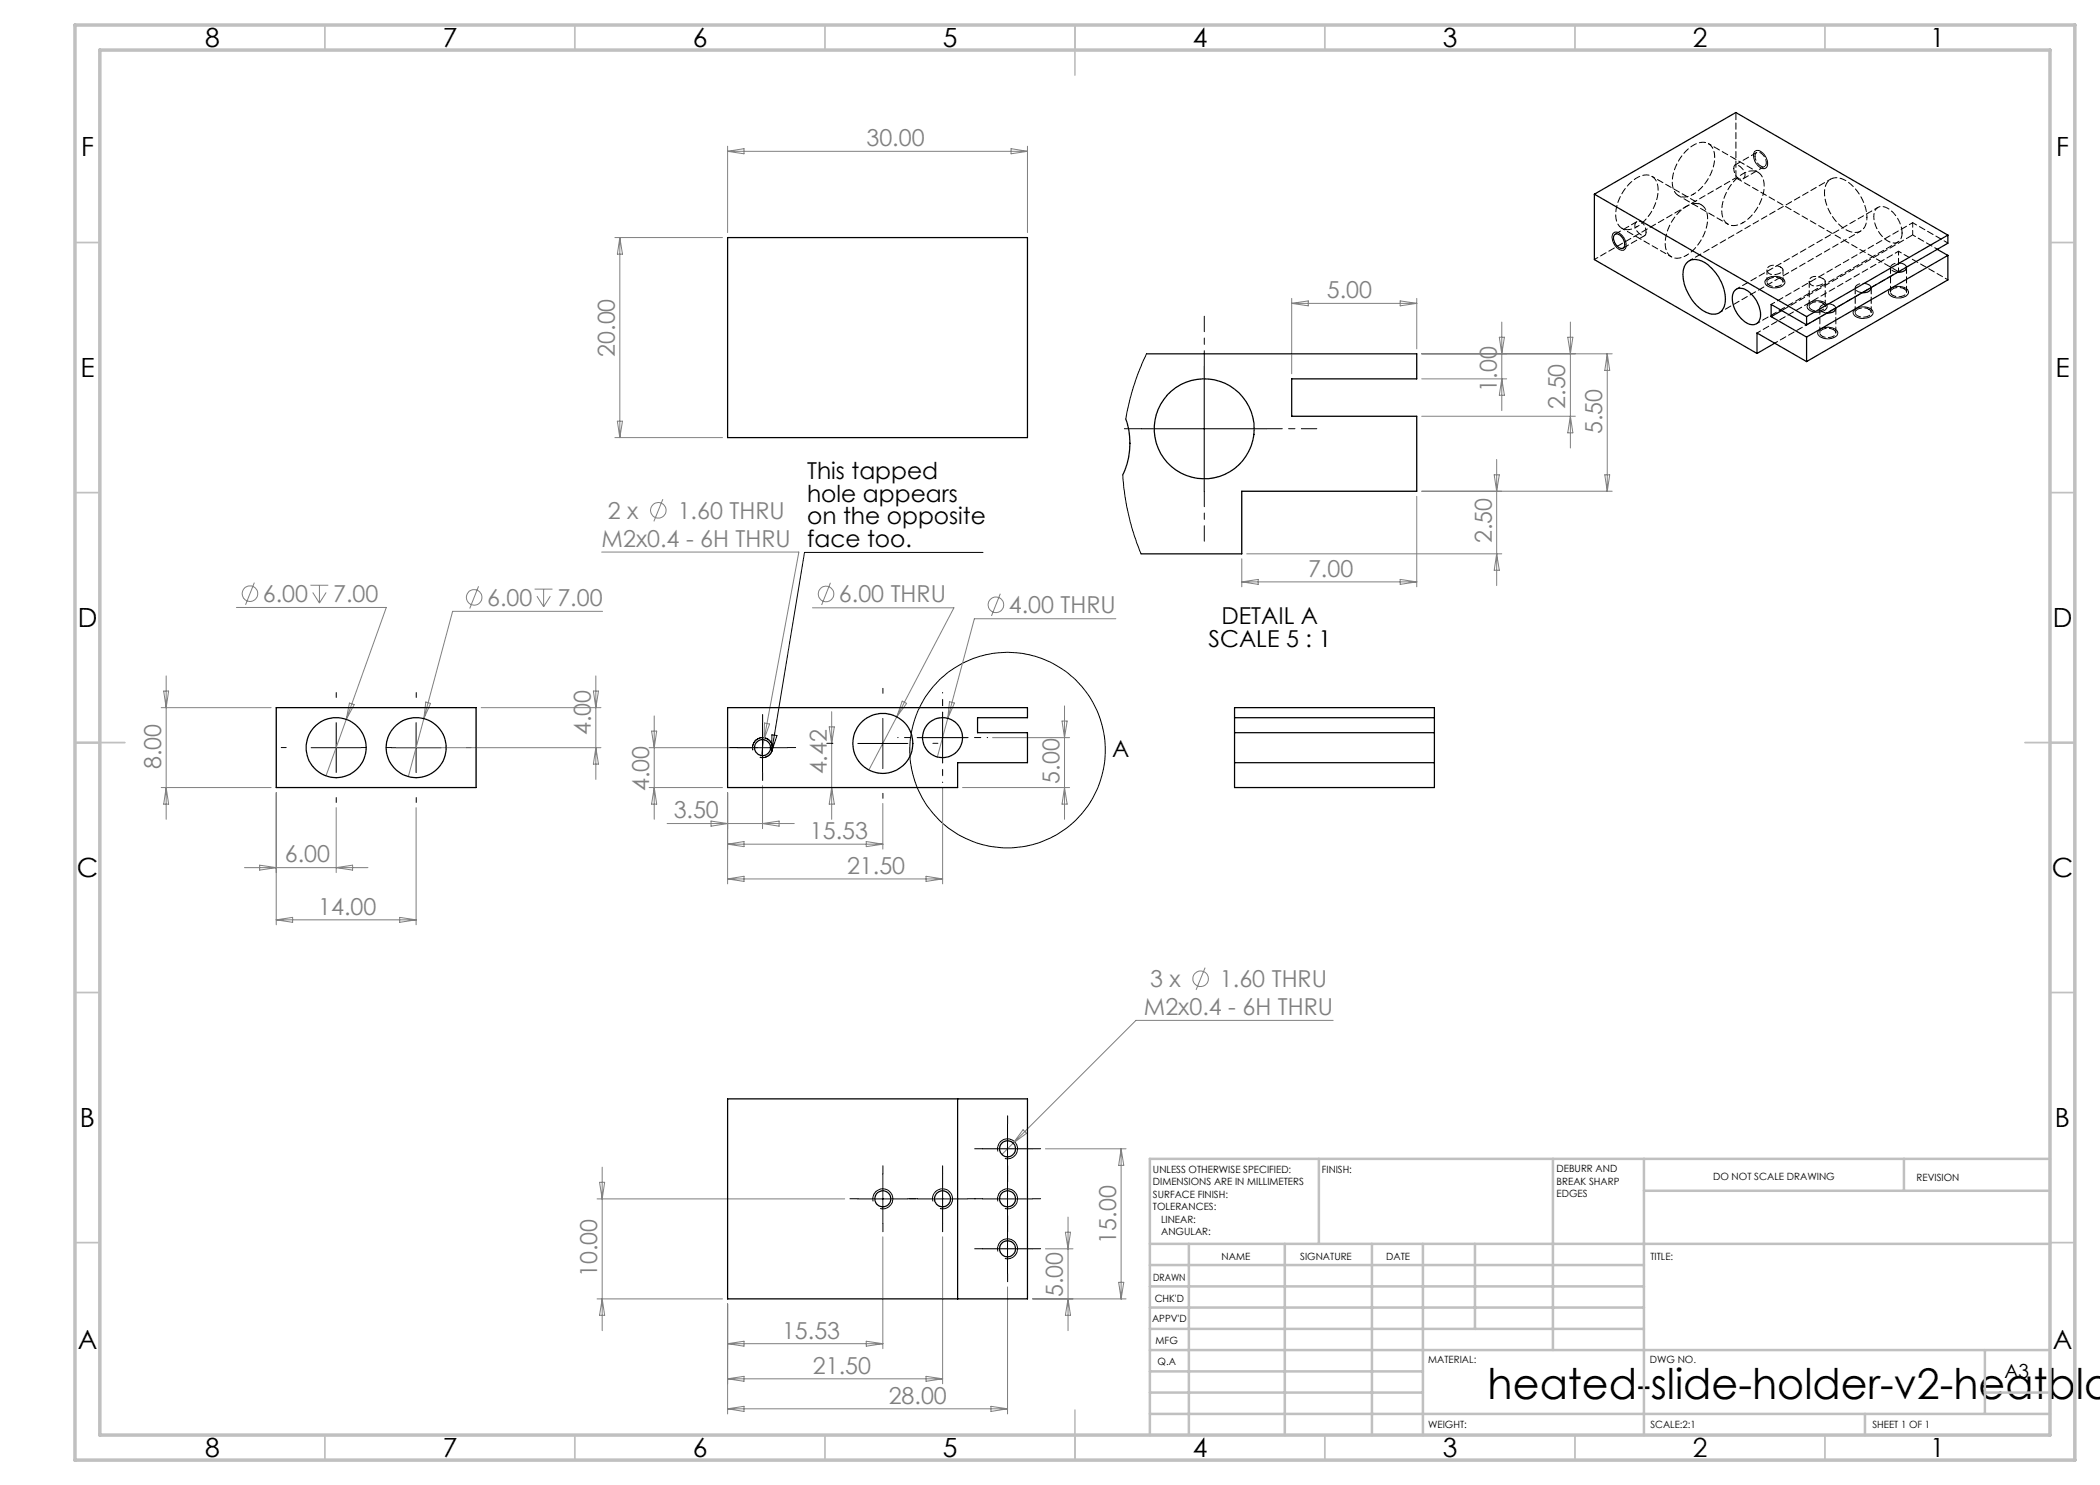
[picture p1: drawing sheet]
<svg xmlns="http://www.w3.org/2000/svg" width="420mm" height="297mm" viewBox="0 0 420 297" stroke-linecap="round" stroke-linejoin="round" font-family="sans-serif">
<g fill="none" stroke="#808080" stroke-width=".2">
<path d="M145.5 29.2v17.3M145.5 30.3l3.3-.6v1.1zM145.5 30.3h60M202.2 29.7l3.3 .6-3.3 .5zM205.5 29.2v17.3M123 47.5h21.5M124 47.5v40M124 47.5l.5 3.3h-1zM258.3 59.7v15.1M283.4 59.7v10.1M258.3 60.7h25.1M258.3 60.7l3.4-.5v1z"/>
<path d="M280 60.2l3.4 .5-3.4 .5zM284.3 75.8h17M299.9 67.4h1l-.5 3.4zM300.4 64.4v17.7M300.4 75.8l.5 3.3h-1zM313.5 67.4h1.1l-.5 3.4zM314.1 64.4v25.2M321.5 70.8v27.4M321.5 70.8l.4 3.3h-.9zM322.4 70.8h-38.1M123 87.5h21.5M123.5 84.2h1l-.5 3.3z"/>
<path d="M132.6 99.8l-1.8 4.5M283.4 99.3v18.1M284.3 83.3h30.8M298.8 95h1.1l-.6 3.2zM299.3 91.9v25.2M314.1 83.3l.5 3.3h-1.1zM321 95h.9l-.4 3.2zM322.4 98.2h-38.1M50.9 116.5l-1.8 4.5M62.1 117h3.6M62.5 118.5l1.4 2.1M63.9 117v3.6"/>
<path d="M65.2 118.5l-1.3 2.1M95.7 117.3l-1.8 4.4M106.9 117.8h3.6M107.4 119.2l1.3 2.2M108.7 117.8v3.6M110.1 119.2l-1.4 2.2M120.3 110.4h39.5l-7 37.6M166.1 116.6l-1.8 4.4M200.1 118.7l-1.8 4.5M248.4 111.8v5.6M248.4 116.4h35M248.4 116.4l3.2-.5v1z"/>
<path d="M249.3 110.8h51.1M280 115.9l3.4 .5-3.4 .5zM299.3 110.8l.6 3.2h-1.1zM32.7 138.2h1l-.5 3.3zM33.2 135.2v28.7M47.3 121.5h30l-12.1 33.7M118.7 138.2h1l-.5 3.3zM119.2 135.2v20.7M120.5 122.3h-30l-8.8 33M162.5 121.6h28.3l-11.4 21.8M223.2 123.8h-28.3l-7.4 27.6M32.2 141.5h22"/>
<path d="M32.2 157.5h22M33.2 157.5l.5 3.3h-1zM55.2 158.5v26.5M69.9 140.6l.9 .3-1.5 3zM79.2 149.5h41M85.2 140.4l.9 .3-1.3 3zM96.2 141.5h24M119.2 149.5l.5 3.3h-1zM129.8 149.5h21.7M129.8 157.5h14.7M130.3 146.2h1l-.5 3.3zM130.8 143.2v20.7"/>
<path d="M130.8 157.5l.5 3.3h-1zM145.5 158.5v18.3M152.5 157.1v8.6M152.8 148l-.6 3.1M152.9 144.6l1 .2-1.1 3.2zM165.8 145.4h1.1l-.6 3.3zM166.3 157.5l.6 3.3h-1.1zM166.3 142.3v21.6M179.4 143.4l-5.6 10.6M180.4 140.2l.9 .5-1.9 2.7zM188.5 157.5v19.3M189.9 140.3l1 .3-1.4 3.1z"/>
<path d="M192.5 157.5h21.4M198.5 147.5h15.4M212.4 144.2h1l-.5 3.3zM212.9 157.5l.5 3.3h-1zM212.9 141.2v22.7M48.9 173.5h24.7M51.9 173l3.3 .5-3.3 .5zM67.2 161.5v13M67.2 173.5l3.3-.5v1zM83.2 161.5v23.5M133.4 164.7h25.5M142.2 164.2l3.3 .5-3.3 .5z"/>
<path d="M145.5 168.8h31.1M145.5 168.8l3.3-.5v1zM145.5 175.8l3.3-.5v1zM145.5 175.8h43M152.5 164.7l3.3-.5v1zM173.2 168.3l3.4 .5-3.4 .5zM176.6 160.7v9.1M185.2 175.3l3.3 .5-3.3 .5zM55.2 184h28M55.2 184l3.3-.5v1zM79.9 183.5l3.3 .5-3.3 .5zM241 193.5l-1.8 4.5"/>
<path d="M266.6 204.1h-39.4l-26.8 26.8M119.4 239.8h49.5M119.9 236.5h1l-.5 3.3zM120.4 233.4v32.7M204.6 226l.7 .7-2.7 1.9zM209.1 229.8h16.1M224.2 229.8v30M224.2 229.8l.6 3.3h-1.1zM119.4 259.8h25.1M120.4 259.8l.5 3.3h-1zM176.6 247.4v22.3M188.5 247.4v29.4"/>
<path d="M201.5 257.4v25.4M206.5 259.8h18.7M209.1 249.8h5.5M213.1 246.4h1l-.5 3.4zM213.6 259.8l.5 3.3h-1zM213.6 243.4v22.7M223.7 256.5h1.1l-.6 3.3zM145.5 260.8v22M145.5 268.7l3.3-.5v1zM145.5 275.8l3.3-.5v1zM145.5 268.7h31.1M145.5 275.8h43"/>
<path d="M173.2 268.2l3.4 .5-3.4 .5zM185.2 275.3l3.3 .5-3.3 .5zM145.5 281.8l3.3-.5v1zM145.5 281.8h56M198.2 281.3l3.3 .5-3.3 .5z"/>
<circle cx="50" cy="118.7" r="1.55"/>
<circle cx="94.8" cy="119.5" r="1.55"/>
<circle cx="131.7" cy="102.1" r="1.56"/>
<circle cx="165.2" cy="118.8" r="1.56"/>
<circle cx="199.2" cy="121" r="1.55"/>
<circle cx="240.1" cy="195.8" r="1.56"/>
</g>
<g fill="none" stroke="#000" stroke-width=".2">
<path d="M351 30.3a1.53 1.53 0 0 1 2 .9 1.81 1.81 0 0 1 0 2.5 2.35 2.35 0 0 1-2.3-2.3 1.11 1.11 0 0 1 .3-1.1zM322.6 46.7a1.17 1.17 0 0 1 1.8 .4 2.06 2.06 0 0 1 .4 2.9 2.35 2.35 0 0 1-2.4-2.3zM353.2 55.9a2.72 2.72 0 0 1 3.7 .2 1.27 1.27 0 0 1-1.5 1.4 1.93 1.93 0 0 1-2.4-1.1zM377.9 58a2.68 2.68 0 0 1 3.7 .1 1.18 1.18 0 0 1-1.3 1.4 2.24 2.24 0 0 1-2.6-1zM229.3 70.8l-1.6 3.7-1 2.9-1.6 6.4M240.8 73.3v24.9M361.6 60.8a2.65 2.65 0 0 1 3.8 .3v.1a1.57 1.57 0 0 1-1.9 1.2 1.75 1.75 0 0 1-2.1-1.1zM363.7 66.1a2.65 2.65 0 0 1 3.8 .3 1.48 1.48 0 0 1-1.7 1.4 1.97 1.97 0 0 1-2.3-1.2zM370.8 62.1a2.72 2.72 0 0 1 3.7 .1 1.27 1.27 0 0 1-1.4 1.4 1.93 1.93 0 0 1-2.5-1.1zM224.5 95l.5 4.4 1 4.9 1.3 4.1 .9 2.4M228.4 85.8h24.9M196.6 110.5h-35.7l-6.6 39.8"/>
<path d="M62.2 149.5h10M67.2 144.5v10M78.2 149.5h10M83.2 144.5v10M147.5 149.5h10M150.6 150a1.99 1.99 0 0 1 1.7-2.5 1.99 1.99 0 0 1 2.2 2.2 1.99 1.99 0 0 1-2.5 1.7M152.5 144.5v10M154.4 147l1 .1-1.1 3.2zM171.6 148.7h10M176.6 143.7v10M183.5 147.5h10M188.5 142.5v10"/>
<path d="M171.6 239.8h10M176.6 234.8v10M183.5 239.8h10M188.5 234.8v10M196.5 239.8h10M196.5 229.8h10M199.6 230.3a2 2 0 0 1 1.7-2.5 2 2 0 0 1 2.2 2.1 2 2 0 0 1-2.5 1.8M201.5 224.8v30M174.6 240.3a1.99 1.99 0 0 1 1.8-2.5 1.99 1.99 0 0 1 2.1 2.1 1.99 1.99 0 0 1-2.5 1.8M186.6 240.3a1.99 1.99 0 0 1 1.7-2.5 1.99 1.99 0 0 1 2.2 2.1 1.99 1.99 0 0 1-2.5 1.8M196.5 249.8h10M199.6 240.3a1.99 1.99 0 0 1 1.7-2.5 1.99 1.99 0 0 1 2.2 2.1 1.99 1.99 0 0 1-2.5 1.8"/>
<path d="M199.6 250.3a2 2 0 0 1 1.7-2.5 2 2 0 0 1 2.2 2.1 2 2 0 0 1-2.5 1.8"/>
<circle cx="201.5" cy="150" r="19.6"/>
</g>
<g fill="none" stroke="#000" stroke-width=".2" stroke-dasharray="15.2 1.3 1.3 1.3">
<path d="M228.4 85.7h-3.5M67.2 139.5v-1M83.2 139.5v-1M176.6 138.7v-1M57.2 149.5h-1M67.2 159.5v1M73.2 149.5h-1M77.2 149.5h1M83.2 159.5v1M93.2 149.5h1M147.5 149.5h-1.6M152.5 144.5v-1.6"/>
<path d="M152.5 154.5v1.6M157.5 149.5h1.6M166.6 148.7h-1.2M176.6 158.7v1M186.6 148.7h1M171.6 239.7h-1.6M176.6 234.7v-1.6M181.6 239.7h1.6M183.5 239.7h-1.6M188.5 234.7v-1.6M193.5 239.7h1.6M196.5 239.7h-1.6"/>
<path d="M196.5 229.7h-1.6M201.5 234.7v-1.6M201.5 224.7v-1.6M201.5 234.7v1.6M206.5 239.7h1.6M206.5 229.7h1.6M176.6 244.7v1.6M188.5 244.7v1.6M196.5 249.7h-1.6M201.5 244.7v1.6M201.5 244.7v-1.6M201.5 254.7v1.6"/>
<path d="M206.5 249.7h1.6"/>
</g>
<path d="M240.9 73.2v-10M240.9 98.2v10M253.4 85.7h10" fill="none" stroke="#000" stroke-width=".2" stroke-dasharray="15.2 1.3 1.3 1.3" stroke-dashoffset="12.1"/>
<g fill="none" stroke="#c0c0c0" stroke-width=".35">
<path d="M65 5v5M115 5v5M165 5v5M215 5v10M265 5v5M315 5v5M365 5v5M15 48.5h5M410 48.5h5M15 98.5h5M410 98.5h5M15 148.5h10"/>
<path d="M405 148.5h10M15 198.5h5M410 198.5h5M15 248.5h5M410 248.5h5M65 287v5M115 287v5M165 287v5M215 282v10M265 287v5M315 287v5M365 287v5"/>
</g>
<g fill="none" stroke="#c0c0c0" stroke-width=".5">
<path d="M263.8 231.8v17M310.6 231.8v38.2M328.8 231.8v55.2M328.8 238.2h81.2M380.8 231.8v6.4M410 231.8h-180v55.2M230 248.8h180M230 257.3h98.8M230 253h98.8M237.8 248.8v38.2M257 248.8v38.2M274.4 248.8v38.2"/>
<path d="M284.6 248.8v38.2M295 248.8v17M230 265.8h98.8M230 261.5h98.8M230 278.5h54.6M230 274.3h54.6M230 270h180M397 278.5h13M397 270v12.8M230 282.8h180M373 282.8v4.2"/>
</g>
<path d="M15 5h400v287h-400zM20 10h390v277h-390z" fill="none" stroke="#c0c0c0" stroke-width=".7"/>
<path d="M183.5 147.5h-4M188.5 142.5v-4M188.5 152.5v4M193.5 147.5h4" fill="none" stroke="#000" stroke-width=".2" stroke-dasharray="15.2 1.3 1.3 1.3" stroke-dashoffset="15.1"/>
<g fill="none" stroke="#000" stroke-width=".25">
<path d="M318.9 38.8l42.4 24.5M318.9 38.8v13.1l32.5 18.8M318.9 38.8l28.3-16.3 42.4 24.5M145.5 47.5h60v40h-60zM322.9 47a1.35 1.35 0 0 1 1.8 .9 1.35 1.35 0 0 1-.2 1.8 1.99 1.99 0 0 1-1.6-2.7zM337.2 52.7a2.69 2.69 0 0 1 3.7-.2 9.3 9.3 0 0 1 4.1 8.2 2.4 2.4 0 0 1-3.8 1.8 9.1 9.1 0 0 1-4.5-8.5zM347 58.1a2.28 2.28 0 0 1 3.2 .6 5.5 5.5 0 0 1 1.7 5.2 1.66 1.66 0 0 1-2.7 .6 5.7 5.7 0 0 1-2.5-6zM374.2 57.5a1.32 1.32 0 0 1-1.7 1M381.3 53.4a1.24 1.24 0 0 1-1.6 1.1h-.2M387.5 49.9l2.1 1.2M389.6 47l-28.3 16.3M389.6 47v1.6l-28.3 16.4"/>
<path d="M389.6 51.1v4.9l-28.3 16.3M389.6 51.1l-28.3 16.3M229.3 70.8h54.1v5h-25.1v7.5h25.1v14.9h-35v12.6h-20.2M351.4 70.7v-4.1l9.9 5.7M354.2 63.3v-2.4l7.1 4.1M354.2 63.3l7.1 4.1M354.9 68.6l-3.5 2.1M356.3 62.1l-2.1 1.2M361.3 63.3v1.7M361.3 67.4v4.9M367.1 61.6a1.24 1.24 0 0 1-1.5 1h-.2M225.1 83.8a14.6 14.6 0 0 1-.6 11.2"/>
<path d="M55.2 141.5h40v16h-40zM145.5 141.5h60v2h-10v3h10v6h-14v5h-46zM246.9 141.5h40v16h-40zM246.9 143.5h40M246.9 146.5h40M246.9 152.5h40M145.5 219.8h60v40h-60zM191.5 219.8v40"/>
<circle cx="240.8" cy="85.8" r="10"/>
<circle cx="67.2" cy="149.5" r="6"/>
<circle cx="83.2" cy="149.5" r="6"/>
<circle cx="152.5" cy="149.5" r="1.6"/>
<circle cx="176.6" cy="148.7" r="6"/>
<circle cx="188.5" cy="147.5" r="4"/>
<circle cx="176.6" cy="239.8" r="1.6"/>
<circle cx="188.5" cy="239.8" r="1.59"/>
<circle cx="201.5" cy="229.8" r="1.61"/>
<circle cx="201.5" cy="239.8" r="1.6"/>
<circle cx="201.5" cy="249.7" r="1.6"/>
</g>
<path d="M347.2 22.5v13.1M356.4 62.1l26.1-15.1" fill="none" stroke="#000" stroke-width=".2" stroke-dasharray="1.3 .6" stroke-dashoffset="-.2"/>
<path d="M335.7 39.1l9.9 5.7M351.6 34.4l-9.9-5.7M324.4 45.7l9.9 5.7M340.3 41l-9.9-5.7M379.7 50.3l9.9 5.7M387.5 49.8l-5-2.8M355 68.6l24.7-14.3" fill="none" stroke="#000" stroke-width=".2" stroke-dasharray="1.3 .6" stroke-dashoffset=".6"/>
<g fill="none" stroke="#000" stroke-width=".2" stroke-dasharray="1.3 .6" stroke-dashoffset=".4">
<path d="M346.8 33.7l.1-.6a1.89 1.89 0 0 1 2.1 1.7 .87 .87 0 0 1-.5 1 .87 .87 0 0 1-1.1-.3 2.83 2.83 0 0 1-.6-1.8M351 31.2a.75 .75 0 0 1 .5-.8 .75 .75 0 0 1 .9 .4 1.79 1.79 0 0 1 .5 2.5 1.89 1.89 0 0 1-1.9-2.1M329.2 46.4a2.06 2.06 0 0 0-1.5-2.2 .95 .95 0 0 0-.7 .6 .95 .95 0 0 0 .1 1 1.69 1.69 0 0 0 2 1.2l.1-.6M353.4 54v2.4M356.1 53.4a1.94 1.94 0 0 0-2.7 .4 1.16 1.16 0 0 0 1.7 1.1 1.36 1.36 0 0 0 1.5-1l-.5-.5M356.1 55.8a.75 .75 0 0 1 .5 .8 .75 .75 0 0 1-.8 .6 1.79 1.79 0 0 1-2.4-.8 1.89 1.89 0 0 1 2.7-.6M356.6 56.4v-2.4M364.6 55.7a2.02 2.02 0 0 0-2.6 .1 1.07 1.07 0 0 0 .2 1.2 1.07 1.07 0 0 0 1.2 .2l.3-.1a1.67 1.67 0 0 0 1.3-.9l-.4-.5M373.8 57l.4 .5M380.8 52.9l.5 .5M380.8 57.8a.75 .75 0 0 1 .5 .8 .75 .75 0 0 1-.7 .6 1.79 1.79 0 0 1-2.5-.8 1.89 1.89 0 0 1 2.7-.6M382.5 47v-2.5"/>
<path d="M382.5 44.5l7.1 4.1M364.6 60.6a.75 .75 0 0 1 .4 .9 .75 .75 0 0 1-.7 .6 1.79 1.79 0 0 1-2.5-.8 1.89 1.89 0 0 1 2.8-.7M366.7 61l.5 .6M366.7 65.9a.75 .75 0 0 1 .4 .9 .75 .75 0 0 1-.7 .6 1.79 1.79 0 0 1-2.4-.8 1.89 1.89 0 0 1 2.7-.7M373.8 61.9a.75 .75 0 0 1 .4 .8 .75 .75 0 0 1-.7 .6 1.79 1.79 0 0 1-2.5-.8 1.89 1.89 0 0 1 2.8-.6"/>
</g>
<path d="M347.2 35.6l32.5 18.7M348.6 35.8l4.3-2.5M351.3 30.5l-4.3 2.5M324.6 49.6l4.4-2.5M327.4 44.3l-4.4 2.5M361.8 56.2v5.1M372.5 58.5a1.17 1.17 0 0 1-1.4-1.1 2.11 2.11 0 0 1 2.7-.4M379.5 54.4a1.17 1.17 0 0 1-1.4-1.1 2.11 2.11 0 0 1 2.7-.4M365 61.3v-5.1M365.4 62.6a1.17 1.17 0 0 1-1.4-1.1 2.11 2.11 0 0 1 2.7-.5" fill="none" stroke="#000" stroke-width=".2" stroke-dasharray="1.3 .6"/>
<path d="M366.1 35.8l-28.2 16.3M318.9 51.9l28.3-16.3M375.6 41.5l-28.3 16.3M379.7 54.3v-4M343.9 62.5l28.2-16.3M351.3 64.7l28.3-16.3M351.4 66.6l28.3-16.3M354.3 60.9l28.2-16.4" fill="none" stroke="#000" stroke-width=".2" stroke-dasharray="1.3 .6" stroke-dashoffset=".5"/>
<path d="M371 57.6v4.9M378.1 53.5v4.9M380.4 46.6a5.8 5.8 0 0 0-3.8-5.3 1.71 1.71 0 0 0-1.8 2.2 5.8 5.8 0 0 0 3.7 5.1 1.65 1.65 0 0 0 1.9-2M381.3 58.4v-4.9M364 61.7v4.9M367.2 66.6v-4.9M374.2 62.5v-4.9" fill="none" stroke="#000" stroke-width=".2" stroke-dasharray="1.3 .6" stroke-dashoffset=".1"/>
<path d="M338.7 38.8a2.53 2.53 0 0 1-4-.8 8.1 8.1 0 0 1 2.5-7.8 4.1 4.1 0 0 1 4.4-1.5 3.6 3.6 0 0 1 1.2 4.2 9.5 9.5 0 0 1-4.1 5.9M327.4 45.4a2.53 2.53 0 0 1-4-.9 8.1 8.1 0 0 1 2.4-7.7 4.1 4.1 0 0 1 4.4-1.6 3.6 3.6 0 0 1 1.3 4.2 9.5 9.5 0 0 1-4.1 6M337.3 51.1a2.53 2.53 0 0 1-4-.9 8.1 8.1 0 0 1 2.4-7.7 4.1 4.1 0 0 1 4.4-1.6 3.6 3.6 0 0 1 1.3 4.3 9.5 9.5 0 0 1-4.1 5.9M348.6 44.5a2.53 2.53 0 0 1-4-.8 8.1 8.1 0 0 1 2.5-7.7 4.1 4.1 0 0 1 4.4-1.6 3.6 3.6 0 0 1 1.2 4.2 9.5 9.5 0 0 1-4.1 5.9M373.4 43.5a8.8 8.8 0 0 0-5.4-7.9 2.38 2.38 0 0 0-3.1 2.5 8.8 8.8 0 0 0 5.4 8.3 2.38 2.38 0 0 0 3.1-2.5v-.4" fill="none" stroke="#000" stroke-width=".2" stroke-dasharray="1.3 .6" stroke-dashoffset=".7"/>
<text font-size="8.5" x="297.5" y="279.7">heated-slide-holder-v2-heatblo</text>
<g font-size="5.3">
<text x="41" y="9.5">8</text>
<text x="88.5" y="9.5">7</text>
<text x="138.5" y="9.5">6</text>
<text x="188.5" y="9.5">5</text>
<text x="238.5" y="9.5">4</text>
<text x="288.5" y="9.5">3</text>
<text x="338.5" y="9.5">2</text>
<text x="386" y="9.5">1</text>
<text x="16.2" y="31.3">F</text>
<text x="411.2" y="31.3">F</text>
<text x="16.1" y="75.5">E</text>
<text x="411.1" y="75.5">E</text>
<text x="15.5" y="125.5">D</text>
<text x="410.5" y="125.5">D</text>
<text x="15.4" y="175.5">C</text>
<text x="410.4" y="175.5">C</text>
<text x="16" y="225.5">B</text>
<text x="411" y="225.5">B</text>
<text x="15.5" y="269.8">A</text>
<text x="410.5" y="269.8">A</text>
<text x="41" y="291.5">8</text>
<text x="88.5" y="291.5">7</text>
<text x="138.5" y="291.5">6</text>
<text x="188.5" y="291.5">5</text>
<text x="238.5" y="291.5">4</text>
<text x="288.5" y="291.5">3</text>
<text x="338.5" y="291.5">2</text>
<text x="386" y="291.5">1</text>
</g>
<g font-size="4.7" fill="#808080">
<text x="173.3" y="29.2">30.00</text>
<text x="265.4" y="59.6">5.00</text>
<text x="123" y="71.4" transform="rotate(-90 123 71.4)">20.00</text>
<text x="299.4" y="78.3" transform="rotate(-90 299.4 78.3)">1.00</text>
<text x="313.1" y="81.8" transform="rotate(-90 313.1 81.8)">2.50</text>
<text x="320.5" y="86.8" transform="rotate(-90 320.5 86.8)">5.50</text>
<text x="121.6" y="103.8">2 x</text>
<text x="135.5" y="103.8">1.60 THRU</text>
<text x="120.3" y="109.4">M2x0.4 - 6H THRU face too.</text>
<text x="298.3" y="108.6" transform="rotate(-90 298.3 108.6)">2.50</text>
<text x="261.6" y="115.3">7.00</text>
<text x="52.6" y="120.4">6.00</text>
<text x="66.6" y="120.4">7.00</text>
<text x="97.4" y="121.2">6.00</text>
<text x="111.5" y="121.2">7.00</text>
<text x="167.8" y="120.5">6.00 THRU</text>
<text x="201.8" y="122.7">4.00 THRU</text>
<text x="118.2" y="147" transform="rotate(-90 118.2 147)">4.00</text>
<text x="32.2" y="153.8" transform="rotate(-90 32.2 153.8)">8.00</text>
<text x="165.3" y="154.9" transform="rotate(-90 165.3 154.9)">4.42</text>
<text x="129.8" y="158.3" transform="rotate(-90 129.8 158.3)">4.00</text>
<text x="211.9" y="156.7" transform="rotate(-90 211.9 156.7)">5.00</text>
<text x="134.7" y="163.7">3.50</text>
<text x="162" y="167.8">15.53</text>
<text x="57" y="172.5">6.00</text>
<text x="169.4" y="174.7">21.50</text>
<text x="63.6" y="182.9">14.00</text>
<text x="230" y="197.4">3 x</text>
<text x="244" y="197.5">1.60 THRU</text>
<text x="228.8" y="203.1">M2x0.4 - 6H THRU</text>
<text x="223.2" y="248.7" transform="rotate(-90 223.2 248.7)">15.00</text>
<text x="119.4" y="255.4" transform="rotate(-90 119.4 255.4)">10.00</text>
<text x="212.6" y="259.5" transform="rotate(-90 212.6 259.5)">5.00</text>
<text x="156.4" y="267.7">15.53</text>
<text x="162.6" y="274.7">21.50</text>
<text x="177.7" y="280.7">28.00</text>
</g>
<g font-size="4.7">
<text x="161.4" y="95.8">This tapped</text>
<text x="161.4" y="100.3">hole appears</text>
<text x="161.4" y="104.9">on the opposite</text>
<text x="244.3" y="124.8">DETAIL A</text>
<text x="241.7" y="129.3">SCALE 5 : 1</text>
<text x="222.5" y="151.4">A</text>
</g>
<text font-size="3.9" x="400.9" y="275.5">A3</text>
<g font-size="2">
<text x="230.6" y="234.6">UNLESS OTHERWISE SPECIFIED:</text>
<text x="230.6" y="237.1">DIMENSIONS ARE IN MILLIMETERS</text>
<text x="230.6" y="239.6">SURFACE FINISH:</text>
<text x="264.4" y="234.6">FINISH:</text>
<text x="311.3" y="234.5">DEBURR AND</text>
<text x="311.3" y="237">BREAK SHARP</text>
<text x="311.3" y="239.5">EDGES</text>
<text x="342.6" y="236">DO NOT SCALE DRAWING</text>
<text x="383.3" y="236.2">REVISION</text>
<text x="230.6" y="242.1">TOLERANCES:</text>
<text x="232.2" y="244.6">LINEAR:</text>
<text x="232.2" y="247.1">ANGULAR:</text>
<text x="244.3" y="252">NAME</text>
<text x="260" y="251.9">SIGNATURE</text>
<text x="277.2" y="251.9">DATE</text>
<text x="330.1" y="251.9">TITLE:</text>
<text x="230.6" y="256.1">DRAWN</text>
<text x="230.9" y="260.3">CHK'D</text>
<text x="230.4" y="264.4">APPV'D</text>
<text x="231.1" y="268.8">MFG</text>
<text x="231.5" y="273">Q.A</text>
<text x="285.6" y="272.5">MATERIAL:</text>
<text x="330" y="272.5">DWG NO.</text>
<text x="285.6" y="285.5">WEIGHT:</text>
<text x="330.1" y="285.6">SCALE:2:1</text>
<text x="374.5" y="285.6">SHEET 1 OF 1</text>
</g>
</svg>
